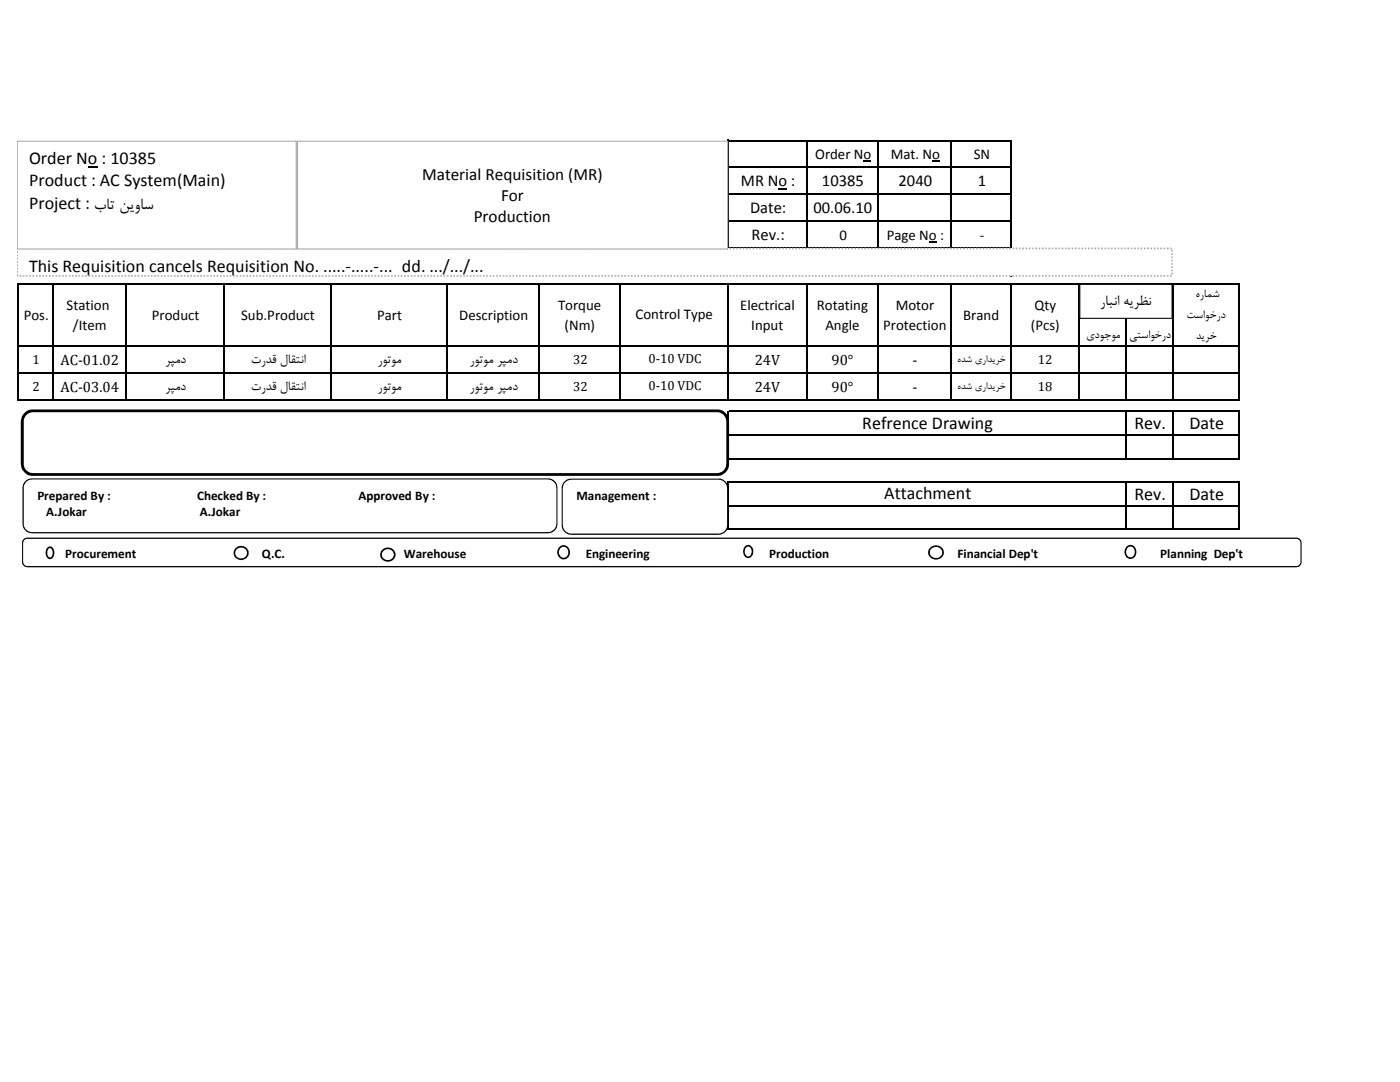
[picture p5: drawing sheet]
<svg xmlns="http://www.w3.org/2000/svg" width="279mm" height="216mm" viewBox="0 0 279 216" stroke-linecap="round" stroke-linejoin="round" font-family="sans-serif">
<path d="M155.4 37.6h1.7v.2h-1.7zM172.3 32.1h1.6v.2h-1.6zM186.1 32.1h1.5v.2h-1.5zM185.4 48.2h1.5v.2h-1.5z" fill="#000"/>
<g fill="none" stroke="#000" stroke-width=".3">
<path d="M145.4 27.9v21.8M145.5 28h56.5M145.5 33.4h56.5M145.5 38.8h56.5M161 28.2v21.5M175.3 28.2v21.5M189.8 28.2v21.5M201.8 28.2v27M3.6 56.4v23.5M3.7 56.6h243.7M10.6 56.7v23.2M25.2 56.7v23.2"/>
<path d="M44.7 56.7v23.2M66 56.7v23.2M89.2 56.7v23.2M107.6 56.7v23.2M123.8 56.7v23.2M145.4 56.7v23.2M145.5 44.2h56.5M145.5 49.6h56.5M161 56.7v23.2M175.3 56.7v23.2M189.8 56.7v23.2M201.8 56.7v23.2"/>
<path d="M215.3 56.7v23.2M224.7 56.7v23.2M234 56.7v23.2M247.3 56.7v23.2M3.7 69h243.7M3.7 74.4h243.7M3.7 79.8h243.7M145.4 82v9.7M145.4 96.1v9.6M145.5 82.1h101.9M145.5 86.8h101.9M145.5 91.5h101.9"/>
<path d="M145.5 96.2h101.9M224.7 82.3v9.4M224.7 96.4v9.3M234 82.3v9.4M234 96.4v9.3M247.3 82.3v9.4M247.3 96.4v9.3M145.5 100.9h101.9M145.5 105.6h101.9"/>
</g>
<path d="M3.4 49.6h230.5v5.4h-230.5z" fill="#fff"/>
<path d="M3.4 54.7h.2v.3h-.2zM3.4 54.1h.2v.3h-.2zM3.4 53.4h.2v.3h-.2zM3.4 52.7h.2v.4h-.2zM3.4 52.1h.2v.3h-.2zM3.4 51.4h.2v.4h-.2zM3.4 50.8h.2v.3h-.2zM3.4 50.1h.2v.4h-.2zM3.4 49.4h.2v.3h-.2l.2-.1v.2h-.2zM3.9 49.4h.3v.3h-.3zM4.5 49.4h.4v.3h-.4zM5.2 49.4h.3v.3h-.3zM5.8 49.4h.4v.3h-.4zM6.5 49.4h.3v.3h-.3zM7.2 49.4h.3v.3h-.3zM7.8 49.4h.3v.3h-.3zM8.5 49.4h.3v.3h-.3zM9.1 49.4h.3v.3h-.3zM9.8 49.4h.3v.3h-.3zM10.5 49.4h.3v.3h-.3zM11.1 49.4h.3v.3h-.3zM11.8 49.4h.3v.3h-.3zM12.4 49.4h.3v.3h-.3zM13.1 49.4h.3v.3h-.3zM13.7 49.4h.4v.3h-.4zM14.4 49.4h.3v.3h-.3zM15 49.4h.4v.3h-.4zM15.7 49.4h.3v.3h-.3zM16.3 49.4h.4v.3h-.4zM17 49.4h.3v.3h-.3zM17.7 49.4h.3v.3h-.3zM18.3 49.4h.3v.3h-.3zM19 49.4h.3v.3h-.3zM19.6 49.4h.3v.3h-.3zM20.3 49.4h.3v.3h-.3zM21 49.4h.3v.3h-.3zM21.6 49.4h.3v.3h-.3zM22.3 49.4h.3v.3h-.3zM22.9 49.4h.3v.3h-.3zM23.6 49.4h.3v.3h-.3zM24.2 49.4h.4v.3h-.4zM24.9 49.4h.3v.3h-.3zM25.5 49.4h.4v.3h-.4zM26.2 49.4h.3v.3h-.3zM26.8 49.4h.4v.3h-.4zM27.5 49.4h.3v.3h-.3zM28.2 49.4h.3v.3h-.3zM28.8 49.4h.3v.3h-.3zM29.5 49.4h.3v.3h-.3zM30.1 49.4h.3v.3h-.3zM30.8 49.4h.3v.3h-.3zM31.5 49.4h.3v.3h-.3zM32.1 49.4h.3v.3h-.3zM32.8 49.4h.3v.3h-.3zM33.4 49.4h.3v.3h-.3zM34.1 49.4h.3v.3h-.3zM34.7 49.4h.4v.3h-.4zM35.4 49.4h.3v.3h-.3zM36 49.4h.4v.3h-.4zM36.7 49.4h.3v.3h-.3zM37.3 49.4h.4v.3h-.4zM38 49.4h.3v.3h-.3zM38.7 49.4h.3v.3h-.3zM39.3 49.4h.3v.3h-.3zM40 49.4h.3v.3h-.3zM40.6 49.4h.3v.3h-.3zM41.3 49.4h.3v.3h-.3zM42 49.4h.2v.3h-.2zM42.6 49.4h.3v.3h-.3zM43.3 49.4h.3v.3h-.3zM43.9 49.4h.3v.3h-.3zM44.6 49.4h.3v.3h-.3zM45.2 49.4h.4v.3h-.4zM45.9 49.4h.3v.3h-.3zM46.5 49.4h.4v.3h-.4zM47.2 49.4h.3v.3h-.3zM47.8 49.4h.4v.3h-.4zM48.5 49.4h.3v.3h-.3zM49.1 49.4h.4v.3h-.4zM49.8 49.4h.3v.3h-.3zM50.5 49.4h.3v.3h-.3zM51.1 49.4h.3v.3h-.3zM51.8 49.4h.3v.3h-.3zM52.5 49.4h.2v.3h-.2zM53.1 49.4h.3v.3h-.3zM53.8 49.4h.3v.3h-.3zM54.4 49.4h.3v.3h-.3zM55.1 49.4h.3v.3h-.3zM55.7 49.4h.3v.3h-.3zM56.4 49.4h.3v.3h-.3zM57 49.4h.4v.3h-.4zM57.7 49.4h.3v.3h-.3zM58.3 49.4h.4v.3h-.4zM59 49.4h.3v.3h-.3zM59.6 49.4h.4v.3h-.4zM60.3 49.4h.3v.3h-.3zM61 49.4h.3v.3h-.3zM61.6 49.4h.3v.3h-.3zM62.3 49.4h.3v.3h-.3zM62.9 49.4h.3v.3h-.3zM63.6 49.4h.3v.3h-.3zM64.3 49.4h.3v.3h-.3zM64.9 49.4h.3v.3h-.3zM65.6 49.4h.3v.3h-.3zM66.2 49.4h.3v.3h-.3zM66.9 49.4h.3v.3h-.3zM67.5 49.4h.4v.3h-.4zM68.2 49.4h.3v.3h-.3zM68.8 49.4h.4v.3h-.4zM69.5 49.4h.3v.3h-.3zM70.1 49.4h.4v.3h-.4zM70.8 49.4h.3v.3h-.3zM71.5 49.4h.3v.3h-.3zM72.1 49.4h.3v.3h-.3zM72.8 49.4h.3v.3h-.3zM73.4 49.4h.3v.3h-.3zM74.1 49.4h.3v.3h-.3zM74.8 49.4h.3v.3h-.3zM75.4 49.4h.3v.3h-.3zM76.1 49.4h.3v.3h-.3zM76.7 49.4h.3v.3h-.3zM77.4 49.4h.3v.3h-.3zM78 49.4h.4v.3h-.4zM78.7 49.4h.3v.3h-.3zM79.3 49.4h.4v.3h-.4zM80 49.4h.3v.3h-.3zM80.6 49.4h.4v.3h-.4zM81.3 49.4h.3v.3h-.3zM82 49.4h.3v.3h-.3zM82.6 49.4h.3v.3h-.3zM83.3 49.4h.3v.3h-.3zM83.9 49.4h.3v.3h-.3zM84.6 49.4h.3v.3h-.3zM85.3 49.4h.3v.3h-.3zM85.9 49.4h.3v.3h-.3zM86.6 49.4h.3v.3h-.3zM87.2 49.4h.3v.3h-.3zM87.9 49.4h.3v.3h-.3zM88.5 49.4h.4v.3h-.4zM89.2 49.4h.3v.3h-.3zM89.8 49.4h.4v.3h-.4zM90.5 49.4h.3v.3h-.3zM91.1 49.4h.4v.3h-.4zM91.8 49.4h.3v.3h-.3zM92.5 49.4h.3v.3h-.3zM93.1 49.4h.3v.3h-.3zM93.8 49.4h.3v.3h-.3zM94.4 49.4h.3v.3h-.3zM95.1 49.4h.3v.3h-.3zM95.8 49.4h.3v.3h-.3zM96.4 49.4h.3v.3h-.3zM97.1 49.4h.3v.3h-.3zM97.7 49.4h.3v.3h-.3zM98.4 49.4h.3v.3h-.3zM99 49.4h.4v.3h-.4zM99.7 49.4h.3v.3h-.3zM100.3 49.4h.4v.3h-.4zM101 49.4h.3v.3h-.3zM101.6 49.4h.4v.3h-.4zM102.3 49.4h.3v.3h-.3zM103 49.4h.3v.3h-.3zM103.6 49.4h.3v.3h-.3zM104.3 49.4h.3v.3h-.3zM104.9 49.4h.3v.3h-.3zM105.6 49.4h.3v.3h-.3zM106.3 49.4h.3v.3h-.3zM106.9 49.4h.3v.3h-.3zM107.6 49.4h.3v.3h-.3zM108.2 49.4h.3v.3h-.3zM108.9 49.4h.3v.3h-.3zM109.5 49.4h.4v.3h-.4zM110.2 49.4h.3v.3h-.3zM110.8 49.4h.4v.3h-.4zM111.5 49.4h.3v.3h-.3zM112.1 49.4h.4v.3h-.4zM112.8 49.4h.3v.3h-.3zM113.5 49.4h.3v.3h-.3zM114.1 49.4h.3v.3h-.3zM114.8 49.4h.3v.3h-.3zM115.4 49.4h.3v.3h-.3zM116.1 49.4h.3v.3h-.3zM116.8 49.4h.3v.3h-.3zM117.4 49.4h.3v.3h-.3zM118.1 49.4h.3v.3h-.3zM118.7 49.4h.3v.3h-.3zM119.4 49.4h.3v.3h-.3zM120 49.4h.4v.3h-.4zM120.7 49.4h.3v.3h-.3zM121.3 49.4h.4v.3h-.4zM122 49.4h.3v.3h-.3zM122.6 49.4h.4v.3h-.4zM123.3 49.4h.3v.3h-.3zM124 49.4h.3v.3h-.3zM124.6 49.4h.3v.3h-.3zM125.3 49.4h.3v.3h-.3zM125.9 49.4h.3v.3h-.3zM126.6 49.4h.3v.3h-.3zM127.3 49.4h.3v.3h-.3zM127.9 49.4h.3v.3h-.3zM128.6 49.4h.3v.3h-.3zM129.2 49.4h.3v.3h-.3zM129.9 49.4h.3v.3h-.3zM130.5 49.4h.4v.3h-.4zM131.2 49.4h.3v.3h-.3zM131.8 49.4h.4v.3h-.4zM132.5 49.4h.3v.3h-.3zM133.1 49.4h.4v.3h-.4zM133.8 49.4h.3v.3h-.3zM134.5 49.4h.3v.3h-.3zM135.1 49.4h.3v.3h-.3zM135.8 49.4h.3v.3h-.3zM136.4 49.4h.3v.3h-.3zM137.1 49.4h.3v.3h-.3zM137.8 49.4h.2v.3h-.2zM138.4 49.4h.3v.3h-.3zM139.1 49.4h.3v.3h-.3zM139.7 49.4h.3v.3h-.3zM140.4 49.4h.3v.3h-.3zM141 49.4h.4v.3h-.4zM141.7 49.4h.3v.3h-.3zM142.3 49.4h.4v.3h-.4zM143 49.4h.3v.3h-.3zM143.6 49.4h.4v.3h-.4zM144.3 49.4h.3v.3h-.3zM144.9 49.4h.4v.3h-.4zM145.6 49.4h.3v.3h-.3zM146.3 49.4h.3v.3h-.3zM146.9 49.4h.3v.3h-.3zM147.6 49.4h.3v.3h-.3zM148.3 49.4h.2v.3h-.2zM148.9 49.4h.3v.3h-.3zM149.6 49.4h.3v.3h-.3zM150.2 49.4h.3v.3h-.3zM150.9 49.4h.3v.3h-.3zM151.5 49.4h.3v.3h-.3zM152.2 49.4h.3v.3h-.3zM152.8 49.4h.4v.3h-.4zM153.5 49.4h.3v.3h-.3zM154.1 49.4h.4v.3h-.4zM154.8 49.4h.3v.3h-.3zM155.4 49.4h.4v.3h-.4zM156.1 49.4h.3v.3h-.3zM156.8 49.4h.3v.3h-.3zM157.4 49.4h.3v.3h-.3zM158.1 49.4h.3v.3h-.3zM158.7 49.4h.3v.3h-.3zM159.4 49.4h.3v.3h-.3zM160.1 49.4h.3v.3h-.3zM160.7 49.4h.3v.3h-.3zM161.4 49.4h.3v.3h-.3zM162 49.4h.3v.3h-.3zM162.7 49.4h.3v.3h-.3zM163.3 49.4h.4v.3h-.4zM164 49.4h.3v.3h-.3zM164.6 49.4h.4v.3h-.4zM165.3 49.4h.3v.3h-.3zM165.9 49.4h.4v.3h-.4zM166.6 49.4h.3v.3h-.3zM167.3 49.4h.3v.3h-.3zM167.9 49.4h.3v.3h-.3zM168.6 49.4h.3v.3h-.3zM169.2 49.4h.3v.3h-.3zM169.9 49.4h.3v.3h-.3zM170.6 49.4h.3v.3h-.3zM171.2 49.4h.3v.3h-.3zM171.9 49.4h.3v.3h-.3zM172.5 49.4h.3v.3h-.3zM173.2 49.4h.3v.3h-.3zM173.8 49.4h.4v.3h-.4zM174.5 49.4h.3v.3h-.3zM175.1 49.4h.4v.3h-.4zM175.8 49.4h.3v.3h-.3zM176.4 49.4h.4v.3h-.4zM177.1 49.4h.3v.3h-.3zM177.8 49.4h.3v.3h-.3zM178.4 49.4h.3v.3h-.3zM179.1 49.4h.3v.3h-.3zM179.7 49.4h.3v.3h-.3zM180.4 49.4h.3v.3h-.3zM181.1 49.4h.3v.3h-.3zM181.7 49.4h.3v.3h-.3zM182.4 49.4h.3v.3h-.3zM183 49.4h.3v.3h-.3zM183.7 49.4h.3v.3h-.3zM184.3 49.4h.4v.3h-.4zM185 49.4h.3v.3h-.3zM185.6 49.4h.4v.3h-.4zM186.3 49.4h.3v.3h-.3zM186.9 49.4h.4v.3h-.4zM187.6 49.4h.3v.3h-.3zM188.3 49.4h.3v.3h-.3zM188.9 49.4h.3v.3h-.3zM189.6 49.4h.3v.3h-.3zM190.2 49.4h.3v.3h-.3zM190.9 49.4h.3v.3h-.3zM191.6 49.4h.3v.3h-.3zM192.2 49.4h.3v.3h-.3zM192.9 49.4h.3v.3h-.3zM193.5 49.4h.3v.3h-.3zM194.2 49.4h.3v.3h-.3zM194.8 49.4h.4v.3h-.4zM195.5 49.4h.3v.3h-.3zM196.1 49.4h.4v.3h-.4zM196.8 49.4h.3v.3h-.3zM197.4 49.4h.4v.3h-.4zM198.1 49.4h.3v.3h-.3zM198.8 49.4h.3v.3h-.3zM199.4 49.4h.3v.3h-.3zM200.1 49.4h.3v.3h-.3zM200.7 49.4h.3v.3h-.3zM201.4 49.4h.3v.3h-.3zM202.1 49.4h.3v.3h-.3zM202.7 49.4h.3v.3h-.3zM203.4 49.4h.3v.3h-.3zM204 49.4h.3v.3h-.3zM204.7 49.4h.3v.3h-.3zM205.3 49.4h.4v.3h-.4zM206 49.4h.3v.3h-.3zM206.6 49.4h.4v.3h-.4zM207.3 49.4h.3v.3h-.3zM207.9 49.4h.4v.3h-.4zM208.6 49.4h.3v.3h-.3zM209.3 49.4h.3v.3h-.3zM209.9 49.4h.3v.3h-.3zM210.6 49.4h.3v.3h-.3zM211.2 49.4h.3v.3h-.3zM211.9 49.4h.3v.3h-.3zM212.6 49.4h.3v.3h-.3zM213.2 49.4h.3v.3h-.3zM213.9 49.4h.3v.3h-.3zM214.5 49.4h.3v.3h-.3zM215.2 49.4h.3v.3h-.3zM215.8 49.4h.4v.3h-.4zM216.5 49.4h.3v.3h-.3zM217.1 49.4h.4v.3h-.4zM217.8 49.4h.3v.3h-.3zM218.4 49.4h.4v.3h-.4zM219.1 49.4h.3v.3h-.3zM219.8 49.4h.3v.3h-.3zM220.4 49.4h.3v.3h-.3zM221.1 49.4h.3v.3h-.3zM221.7 49.4h.3v.3h-.3zM222.4 49.4h.3v.3h-.3zM223.1 49.4h.3v.3h-.3zM223.7 49.4h.3v.3h-.3zM224.4 49.4h.3v.3h-.3zM225 49.4h.3v.3h-.3zM225.7 49.4h.3v.3h-.3zM226.3 49.4h.4v.3h-.4zM227 49.4h.3v.3h-.3zM227.6 49.4h.4v.3h-.4zM228.3 49.4h.3v.3h-.3zM228.9 49.4h.4v.3h-.4zM229.6 49.4h.3v.3h-.3zM230.3 49.4h.3v.3h-.3zM230.9 49.4h.3v.3h-.3zM231.6 49.4h.3v.3h-.3zM232.2 49.4h.3v.3h-.3zM232.9 49.4h.3v.3h-.3zM233.6 49.4h.2v.3h-.2zM233.8 49.9h.3v.3h-.3zM233.8 50.5h.3v.3h-.3zM233.8 51.2h.3v.3h-.3zM233.8 51.8h.3v.4h-.3zM233.8 52.5h.3v.3h-.3zM233.8 53.1h.3v.4h-.3zM233.8 53.8h.3v.3h-.3zM233.8 54.4h.3v.4h-.3zM233.5 54.9h.3v.3h-.3zM232.9 54.9h.3v.3h-.3zM232.2 54.9h.3v.3h-.3zM231.6 54.9h.3v.3h-.3zM230.9 54.9h.3v.3h-.3zM230.3 54.9h.3v.3h-.3zM229.6 54.9h.3v.3h-.3zM228.9 54.9h.4v.3h-.4zM228.3 54.9h.3v.3h-.3zM227.6 54.9h.4v.3h-.4zM226.9 54.9h.4v.3h-.4zM226.3 54.9h.4v.3h-.4zM225.6 54.9h.4v.3h-.4zM225 54.9h.3v.3h-.3zM224.3 54.9h.4v.3h-.4zM223.7 54.9h.3v.3h-.3zM223 54.9h.4v.3h-.4zM222.4 54.9h.3v.3h-.3zM221.7 54.9h.3v.3h-.3zM221.1 54.9h.3v.3h-.3zM220.4 54.9h.3v.3h-.3zM219.8 54.9h.3v.3h-.3zM219.1 54.9h.3v.3h-.3zM218.4 54.9h.4v.3h-.4zM217.8 54.9h.3v.3h-.3zM217.1 54.9h.4v.3h-.4zM216.5 54.9h.3v.3h-.3zM215.8 54.9h.4v.3h-.4zM215.1 54.9h.4v.3h-.4zM214.5 54.9h.3v.3h-.3zM213.8 54.9h.4v.3h-.4zM213.2 54.9h.3v.3h-.3zM212.5 54.9h.4v.3h-.4zM211.9 54.9h.3v.3h-.3zM211.2 54.9h.3v.3h-.3zM210.6 54.9h.3v.3h-.3zM209.9 54.9h.3v.3h-.3zM209.3 54.9h.3v.3h-.3zM208.6 54.9h.3v.3h-.3zM207.9 54.9h.4v.3h-.4zM207.3 54.9h.3v.3h-.3zM206.6 54.9h.4v.3h-.4zM206 54.9h.3v.3h-.3zM205.3 54.9h.4v.3h-.4zM204.6 54.9h.4v.3h-.4zM204 54.9h.3v.3h-.3zM203.3 54.9h.4v.3h-.4zM202.7 54.9h.3v.3h-.3zM202 54.9h.4v.3h-.4zM201.4 54.9h.3v.3h-.3zM200.7 54.9h.3v.3h-.3zM200.1 54.9h.3v.3h-.3zM199.4 54.9h.3v.3h-.3zM198.8 54.9h.3v.3h-.3zM198.1 54.9h.3v.3h-.3zM197.4 54.9h.4v.3h-.4zM196.8 54.9h.3v.3h-.3zM196.1 54.9h.4v.3h-.4zM195.5 54.9h.3v.3h-.3zM194.8 54.9h.4v.3h-.4zM194.1 54.9h.4v.3h-.4zM193.5 54.9h.3v.3h-.3zM192.8 54.9h.4v.3h-.4zM192.2 54.9h.3v.3h-.3zM191.5 54.9h.4v.3h-.4zM190.9 54.9h.3v.3h-.3zM190.2 54.9h.3v.3h-.3zM189.6 54.9h.3v.3h-.3zM188.9 54.9h.3v.3h-.3zM188.3 54.9h.3v.3h-.3zM187.6 54.9h.3v.3h-.3zM186.9 54.9h.4v.3h-.4zM186.3 54.9h.3v.3h-.3zM185.6 54.9h.4v.3h-.4zM185 54.9h.3v.3h-.3zM184.3 54.9h.4v.3h-.4zM183.6 54.9h.4v.3h-.4zM183 54.9h.3v.3h-.3zM182.3 54.9h.4v.3h-.4zM181.7 54.9h.3v.3h-.3zM181 54.9h.4v.3h-.4zM180.4 54.9h.3v.3h-.3zM179.7 54.9h.3v.3h-.3zM179.1 54.9h.3v.3h-.3zM178.4 54.9h.3v.3h-.3zM177.8 54.9h.3v.3h-.3zM177.1 54.9h.3v.3h-.3zM176.4 54.9h.4v.3h-.4zM175.8 54.9h.3v.3h-.3zM175.1 54.9h.4v.3h-.4zM174.5 54.9h.3v.3h-.3zM173.8 54.9h.4v.3h-.4zM173.1 54.9h.4v.3h-.4zM172.5 54.9h.3v.3h-.3zM171.8 54.9h.4v.3h-.4zM171.2 54.9h.3v.3h-.3zM170.5 54.9h.4v.3h-.4zM169.9 54.9h.3v.3h-.3zM169.2 54.9h.3v.3h-.3zM168.6 54.9h.3v.3h-.3zM167.9 54.9h.3v.3h-.3zM167.3 54.9h.3v.3h-.3zM166.6 54.9h.3v.3h-.3zM165.9 54.9h.4v.3h-.4zM165.3 54.9h.3v.3h-.3zM164.6 54.9h.4v.3h-.4zM164 54.9h.3v.3h-.3zM163.3 54.9h.4v.3h-.4zM162.6 54.9h.4v.3h-.4zM162 54.9h.3v.3h-.3zM161.3 54.9h.4v.3h-.4zM160.7 54.9h.3v.3h-.3zM160 54.9h.4v.3h-.4zM159.4 54.9h.3v.3h-.3zM158.7 54.9h.3v.3h-.3zM158.1 54.9h.3v.3h-.3zM157.4 54.9h.3v.3h-.3zM156.8 54.9h.3v.3h-.3zM156.1 54.9h.3v.3h-.3zM155.4 54.9h.4v.3h-.4zM154.8 54.9h.3v.3h-.3zM154.1 54.9h.4v.3h-.4zM153.5 54.9h.3v.3h-.3zM152.8 54.9h.4v.3h-.4zM152.1 54.9h.4v.3h-.4zM151.5 54.9h.3v.3h-.3zM150.8 54.9h.4v.3h-.4zM150.2 54.9h.3v.3h-.3zM149.5 54.9h.4v.3h-.4zM148.9 54.9h.3v.3h-.3zM148.2 54.9h.3v.3h-.3zM147.6 54.9h.3v.3h-.3zM146.9 54.9h.3v.3h-.3zM146.3 54.9h.3v.3h-.3zM145.6 54.9h.3v.3h-.3zM144.9 54.9h.4v.3h-.4zM144.3 54.9h.3v.3h-.3zM143.6 54.9h.4v.3h-.4zM143 54.9h.3v.3h-.3zM142.3 54.9h.4v.3h-.4zM141.6 54.9h.4v.3h-.4zM141 54.9h.4v.3h-.4zM140.3 54.9h.4v.3h-.4zM139.7 54.9h.3v.3h-.3zM139 54.9h.4v.3h-.4zM138.4 54.9h.3v.3h-.3zM137.7 54.9h.3v.3h-.3zM137.1 54.9h.3v.3h-.3zM136.4 54.9h.3v.3h-.3zM135.8 54.9h.3v.3h-.3zM135.1 54.9h.3v.3h-.3zM134.5 54.9h.3v.3h-.3zM133.8 54.9h.3v.3h-.3zM133.1 54.9h.4v.3h-.4zM132.5 54.9h.3v.3h-.3zM131.8 54.9h.4v.3h-.4zM131.1 54.9h.4v.3h-.4zM130.5 54.9h.4v.3h-.4zM129.8 54.9h.4v.3h-.4zM129.2 54.9h.3v.3h-.3zM128.5 54.9h.4v.3h-.4zM127.9 54.9h.3v.3h-.3zM127.2 54.9h.4v.3h-.4zM126.6 54.9h.3v.3h-.3zM125.9 54.9h.3v.3h-.3zM125.3 54.9h.3v.3h-.3zM124.6 54.9h.3v.3h-.3zM124 54.9h.3v.3h-.3zM123.3 54.9h.3v.3h-.3zM122.6 54.9h.4v.3h-.4zM122 54.9h.3v.3h-.3zM121.3 54.9h.4v.3h-.4zM120.6 54.9h.4v.3h-.4zM120 54.9h.4v.3h-.4zM119.3 54.9h.4v.3h-.4zM118.7 54.9h.3v.3h-.3zM118 54.9h.4v.3h-.4zM117.4 54.9h.3v.3h-.3zM116.7 54.9h.4v.3h-.4zM116.1 54.9h.3v.3h-.3zM115.4 54.9h.3v.3h-.3zM114.8 54.9h.3v.3h-.3zM114.1 54.9h.3v.3h-.3zM113.5 54.9h.3v.3h-.3zM112.8 54.9h.3v.3h-.3zM112.1 54.9h.4v.3h-.4zM111.5 54.9h.3v.3h-.3zM110.8 54.9h.4v.3h-.4zM110.2 54.9h.3v.3h-.3zM109.5 54.9h.4v.3h-.4zM108.8 54.9h.4v.3h-.4zM108.2 54.9h.3v.3h-.3zM107.5 54.9h.4v.3h-.4zM106.9 54.9h.3v.3h-.3zM106.2 54.9h.4v.3h-.4zM105.6 54.9h.3v.3h-.3zM104.9 54.9h.3v.3h-.3zM104.3 54.9h.3v.3h-.3zM103.6 54.9h.3v.3h-.3zM103 54.9h.3v.3h-.3zM102.3 54.9h.3v.3h-.3zM101.6 54.9h.4v.3h-.4zM101 54.9h.3v.3h-.3zM100.3 54.9h.4v.3h-.4zM99.7 54.9h.3v.3h-.3zM99 54.9h.4v.3h-.4zM98.3 54.9h.4v.3h-.4zM97.7 54.9h.3v.3h-.3zM97 54.9h.4v.3h-.4zM96.4 54.9h.3v.3h-.3zM95.7 54.9h.4v.3h-.4zM95.1 54.9h.3v.3h-.3zM94.4 54.9h.3v.3h-.3zM93.8 54.9h.3v.3h-.3zM93.1 54.9h.3v.3h-.3zM92.5 54.9h.3v.3h-.3zM91.8 54.9h.3v.3h-.3zM91.1 54.9h.4v.3h-.4zM90.5 54.9h.3v.3h-.3zM89.8 54.9h.4v.3h-.4zM89.2 54.9h.3v.3h-.3zM88.5 54.9h.4v.3h-.4zM87.8 54.9h.4v.3h-.4zM87.2 54.9h.3v.3h-.3zM86.5 54.9h.4v.3h-.4zM85.9 54.9h.3v.3h-.3zM85.2 54.9h.4v.3h-.4zM84.6 54.9h.3v.3h-.3zM83.9 54.9h.3v.3h-.3zM83.3 54.9h.3v.3h-.3zM82.6 54.9h.3v.3h-.3zM82 54.9h.3v.3h-.3zM81.3 54.9h.3v.3h-.3zM80.6 54.9h.4v.3h-.4zM80 54.9h.3v.3h-.3zM79.3 54.9h.4v.3h-.4zM78.7 54.9h.3v.3h-.3zM78 54.9h.4v.3h-.4zM77.3 54.9h.4v.3h-.4zM76.7 54.9h.3v.3h-.3zM76 54.9h.4v.3h-.4zM75.4 54.9h.3v.3h-.3zM74.7 54.9h.4v.3h-.4zM74.1 54.9h.3v.3h-.3zM73.4 54.9h.3v.3h-.3zM72.8 54.9h.3v.3h-.3zM72.1 54.9h.3v.3h-.3zM71.5 54.9h.3v.3h-.3zM70.8 54.9h.3v.3h-.3zM70.1 54.9h.4v.3h-.4zM69.5 54.9h.3v.3h-.3zM68.8 54.9h.4v.3h-.4zM68.2 54.9h.3v.3h-.3zM67.5 54.9h.4v.3h-.4zM66.8 54.9h.4v.3h-.4zM66.2 54.9h.3v.3h-.3zM65.5 54.9h.4v.3h-.4zM64.9 54.9h.3v.3h-.3zM64.2 54.9h.4v.3h-.4zM63.6 54.9h.3v.3h-.3zM62.9 54.9h.3v.3h-.3zM62.3 54.9h.3v.3h-.3zM61.6 54.9h.3v.3h-.3zM61 54.9h.3v.3h-.3zM60.3 54.9h.3v.3h-.3zM59.6 54.9h.4v.3h-.4zM59 54.9h.3v.3h-.3zM58.3 54.9h.4v.3h-.4zM57.7 54.9h.3v.3h-.3zM57 54.9h.4v.3h-.4zM56.3 54.9h.4v.3h-.4zM55.7 54.9h.3v.3h-.3zM55 54.9h.4v.3h-.4zM54.4 54.9h.3v.3h-.3zM53.7 54.9h.4v.3h-.4zM53.1 54.9h.3v.3h-.3zM52.4 54.9h.3v.3h-.3zM51.8 54.9h.3v.3h-.3zM51.1 54.9h.3v.3h-.3zM50.5 54.9h.3v.3h-.3zM49.8 54.9h.3v.3h-.3zM49.1 54.9h.4v.3h-.4zM48.5 54.9h.3v.3h-.3zM47.8 54.9h.4v.3h-.4zM47.2 54.9h.3v.3h-.3zM46.5 54.9h.4v.3h-.4zM45.8 54.9h.4v.3h-.4zM45.2 54.9h.4v.3h-.4zM44.5 54.9h.4v.3h-.4zM43.9 54.9h.3v.3h-.3zM43.2 54.9h.4v.3h-.4zM42.6 54.9h.3v.3h-.3zM41.9 54.9h.3v.3h-.3zM41.3 54.9h.3v.3h-.3zM40.6 54.9h.3v.3h-.3zM40 54.9h.3v.3h-.3zM39.3 54.9h.3v.3h-.3zM38.7 54.9h.3v.3h-.3zM38 54.9h.3v.3h-.3zM37.3 54.9h.4v.3h-.4zM36.7 54.9h.3v.3h-.3zM36 54.9h.4v.3h-.4zM35.3 54.9h.4v.3h-.4zM34.7 54.9h.4v.3h-.4zM34 54.9h.4v.3h-.4zM33.4 54.9h.3v.3h-.3zM32.7 54.9h.4v.3h-.4zM32.1 54.9h.3v.3h-.3zM31.4 54.9h.3v.3h-.3zM30.8 54.9h.3v.3h-.3zM30.1 54.9h.3v.3h-.3zM29.5 54.9h.3v.3h-.3zM28.8 54.9h.3v.3h-.3zM28.2 54.9h.3v.3h-.3zM27.5 54.9h.3v.3h-.3zM26.8 54.9h.4v.3h-.4zM26.2 54.9h.3v.3h-.3zM25.5 54.9h.4v.3h-.4zM24.8 54.9h.4v.3h-.4zM24.2 54.9h.4v.3h-.4zM23.5 54.9h.4v.3h-.4zM22.9 54.9h.3v.3h-.3zM22.2 54.9h.4v.3h-.4zM21.6 54.9h.3v.3h-.3zM20.9 54.9h.4v.3h-.4zM20.3 54.9h.3v.3h-.3zM19.6 54.9h.3v.3h-.3zM19 54.9h.3v.3h-.3zM18.3 54.9h.3v.3h-.3zM17.7 54.9h.3v.3h-.3zM17 54.9h.3v.3h-.3zM16.3 54.9h.4v.3h-.4zM15.7 54.9h.3v.3h-.3zM15 54.9h.4v.3h-.4zM14.4 54.9h.3v.3h-.3zM13.7 54.9h.4v.3h-.4zM13 54.9h.4v.3h-.4zM12.4 54.9h.3v.3h-.3zM11.7 54.9h.4v.3h-.4zM11.1 54.9h.3v.3h-.3zM10.4 54.9h.4v.3h-.4zM9.8 54.9h.3v.3h-.3zM9.1 54.9h.3v.3h-.3zM8.5 54.9h.3v.3h-.3zM7.8 54.9h.3v.3h-.3zM7.2 54.9h.3v.3h-.3zM6.5 54.9h.3v.3h-.3zM5.8 54.9h.4v.3h-.4zM5.2 54.9h.3v.3h-.3zM4.5 54.9h.4v.3h-.4zM3.9 54.9h.3v.3h-.3zM3.4 54.9h.2v.3h-.2z" fill="#a6a6a6"/>
<path d="M3.4 28.2h55.7v21.5h-55.7z" fill="#fff"/>
<path d="M3.4 28.1h55.8v21.7h-55.8zM3.4 28.3l.2-.1v21.5l-.2-.1h55.7l-.1 .1v-21.5l.1 .1z" fill="#a6a6a6"/>
<path d="M17.5 33.2h1.9v.2h-1.9z" fill="#000"/>
<path d="M59.4 28.2h85.8v21.5h-85.8z" fill="#fff"/>
<path d="M59.3 28.1h85.9l.1 .1v21.5l-.1 .1h-85.8zM59.4 28.3l.1-.1v21.5l-.1-.1h85.8l-.1 .1v-21.5l.1 .1z" fill="#a6a6a6"/>
<path d="M5.1 82.6l.9-.6h.6h136.5a2.12 2.12 0 0 1 2.1 2.1v8.4a2.1 2.1 0 0 1-2.1 2.2h-136.5a2.12 2.12 0 0 1-2.2-2.2v-8.4l.1-.6z" fill-rule="evenodd" fill="#fff"/>
<path d="M4.9 82.4l.7-.5 .7-.2h137a2.44 2.44 0 0 1 2.2 2.1v9a2.44 2.44 0 0 1-2.1 2.2h-137.1a2.45 2.45 0 0 1-2.2-2.4v-8.5a2.45 2.45 0 0 1 .8-1.7zM5.2 82.8l-.5 1.1v8.9l.2 .5 .4 .6 .7 .4 .6 .1h136.7l.7-.2 .4-.3 .5-.8v-.6v-8.6l-.2-.7-.3-.4-1.1-.5h-136.9l-.7 .2z" fill="#000"/>
<path d="M5.1 96.1l.8-.5 .5-.1h102.9a1.77 1.77 0 0 1 1.8 1.9v7.1a1.76 1.76 0 0 1-1.8 1.8h-102.9a1.79 1.79 0 0 1-1.8-1.8v-7.1l.1-.5z" fill-rule="evenodd" fill="#fff"/>
<path d="M5 96l.6-.4 .6-.1h103.5l.7 .3 .6 .5 .3 .9v7.5a1.89 1.89 0 0 1-2 1.7h-102.9a1.95 1.95 0 0 1-1.9-1.9v-7.3l.1-.6zM5.2 96.2l-.5 .8v7.8l.5 .9 1 .5h103.3l1-.5 .5-.7v-.5v-7.5l-.3-.6-.4-.4-1-.3h-102.9l-.6 .1z" fill="#000"/>
<path d="M112.7 96.1l.9-.4 .4-.1h29.4a1.84 1.84 0 0 1 1.8 1.9v7.3a1.83 1.83 0 0 1-1.8 1.8h-29.4a1.87 1.87 0 0 1-1.8-1.8v-7.3l.1-.5z" fill-rule="evenodd" fill="#fff"/>
<path d="M112.6 96.1l.7-.5 .5-.1 30.2 .1a1.86 1.86 0 0 1 1.3 1.6v8a1.86 1.86 0 0 1-1.3 1.4l-30 .1a2.07 2.07 0 0 1-1.8-1.2l-.1-.6v-7.8zM112.8 96.2l-.4 .6-.1 .7v7.2l.3 1 .5 .5 .4 .2 29.9 .1 1-.3 .6-.9 .1-8.2-.5-.9-.8-.4-29.8-.1-.6 .1z" fill="#000"/>
<path d="M4.8 107.7l.7-.3h253.2a.94 .94 0 0 1 .9 .9v3.8a.94 .94 0 0 1-.9 1h-253.2a.95 .95 0 0 1-1-1v-3.8z" fill-rule="evenodd" fill="#fff"/>
<path d="M4.7 107.6l.5-.3h253.7l.4 .1 .5 .7v4.2a1.03 1.03 0 0 1-.8 .9h-253.8a1.04 1.04 0 0 1-.8-1.1v-4zM4.9 107.7l-.3 .6v3.8l.2 .5 .5 .3h253.6l.5-.3 .1-.5v-3.8l-.2-.6-.4-.2h-253.6z" fill="#000"/>
<path d="M9.7 109.3l.3-.1a1.27 1.27 0 0 1 0 2.2 1.27 1.27 0 0 1-.3-2.1z" fill-rule="evenodd" fill="#fff"/>
<path d="M9.5 109.3l.3-.2a.87 .87 0 0 1 1 .7 1.73 1.73 0 0 1-.4 1.7 .8 .8 0 0 1-1.2-.7l-.1-.7zM9.7 109.5l-.2 .4-.1 .6 .3 .6 .3 .2 .4-.4 .1-.8-.3-.7z" fill="#000"/>
<circle cx="48.1" cy="110.4" r="1.29" fill="#fff"/>
<path d="M47 109.3h.1a1.6 1.6 0 0 1 2.1 0l.4 .7v.6a1.48 1.48 0 0 1-2.1 1 1.48 1.48 0 0 1-.5-2.3zM46.9 110.3a1.16 1.16 0 0 0 2.3 0 1.16 1.16 0 0 0-2.3 0z" fill="#000"/>
<path d="M76.3 109.9a1.31 1.31 0 0 1 2-.2 1.31 1.31 0 0 1-.1 2 1.31 1.31 0 0 1-1.7-.1 1.31 1.31 0 0 1-.2-1.7z" fill-rule="evenodd" fill="#fff"/>
<path d="M76.3 109.6l.8-.3h.6a1.42 1.42 0 0 1 1.2 1.7 1.42 1.42 0 0 1-1.8 1.1 1.4 1.4 0 0 1-1.2-1 1.4 1.4 0 0 1 .4-1.5zM76.5 109.9l-.3 .6 .1 .6 .2 .4 .7 .3h.4l.8-.5 .2-.6-.1-.4-.4-.5-.7-.2z" fill="#000"/>
<path d="M225 109.1a1.09 1.09 0 0 1 1.3 .1 1.09 1.09 0 0 1 .3 1.3 1.01 1.01 0 0 1-1.2 .9 1.01 1.01 0 0 1-.8-1.2v-.5z" fill-rule="evenodd" fill="#fff"/>
<path d="M224.7 109.1l.2-.1a1.04 1.04 0 0 1 1.4 0l.3 .4a1.84 1.84 0 0 1-.1 1.7 1.13 1.13 0 0 1-1.6 .2 1.64 1.64 0 0 1-.3-1.9zM225.1 109.2l-.4 .7 .2 .8 .4 .5h.6l.5-.6v-.9l-.2-.4-.4-.2z" fill="#000"/>
<path d="M111.8 109.2a1.23 1.23 0 0 1 1.8 .5 1.23 1.23 0 0 1-.8 1.7 1.25 1.25 0 0 1-1.4-.7 1.25 1.25 0 0 1 .4-1.5z" fill-rule="evenodd" fill="#fff"/>
<path d="M111.6 109.2a1.32 1.32 0 0 1 1.7-.1 1.32 1.32 0 0 1 .4 1.6l-.3 .5a1.35 1.35 0 0 1-1.9-.1 1.35 1.35 0 0 1 .1-1.9zM111.8 109.4l-.3 .6v.4l.3 .6 .5 .3h.5l.6-.6-.1-1.1-.7-.5h-.3z" fill="#000"/>
<path d="M185.7 109.5a1.35 1.35 0 0 1 2-.3 1.35 1.35 0 0 1-.1 2.1 1.36 1.36 0 0 1-1.7-.1 1.36 1.36 0 0 1-.2-1.7z" fill-rule="evenodd" fill="#fff"/>
<path d="M185.7 109.2a1.51 1.51 0 0 1 2.1-.1 1.51 1.51 0 0 1 .1 2.2 1.7 1.7 0 0 1-2.2 0l-.4-.5-.1-.5 .1-.7zM185.9 109.4l-.3 .4-.1 .5 .1 .4 .5 .5 1 .1 .4-.1 .5-.5v-.7l-.5-.7-.9-.2z" fill="#000"/>
<path d="M148.7 109.2a.84 .84 0 0 1 1.1-.2 .84 .84 0 0 1 .4 1 .88 .88 0 0 1-.4 1 .88 .88 0 0 1-1 0 1.46 1.46 0 0 1-.1-1.8z" fill-rule="evenodd" fill="#fff"/>
<path d="M148.7 109a.98 .98 0 0 1 1.1-.2 .98 .98 0 0 1 .5 1v.7a.95 .95 0 0 1-1.6 .6l-.2-.3a1.7 1.7 0 0 1 0-1.5zM148.9 109.2l-.3 .6 .1 .6 .3 .5 .4 .1 .5-.4 .1-.6-.1-.5-.5-.4z" fill="#000"/>
<path d="M215.5 56.7h18.4v6.8h-18.4z" fill="#fff"/>
<path d="M215.4 56.6h18.5l.1 .1v6.9h-18.5l-.2-.1zM215.6 56.7v6.8l-.1-.1h18.4l-.1 .1v-6.8l.1 .2h-18.4z" fill="#000"/>
<g font-size="3.6">
<text x="5.8" y="32.8">Order No : 10385</text>
<text x="5.8" y="37.2">Product : AC System(Main)</text>
<text x="5.8" y="41.7">Project : بات نيواس</text>
<text x="5.8" y="54.2">This Requisition cancels Requisition No. .....‐.....‐... dd. .../.../...</text>
<text x="172.1" y="85.5">Refrence Drawing</text>
<text x="226.4" y="85.7">Rev.</text>
<text x="237.4" y="85.7">Date</text>
<text x="176.5" y="99.6">Attachment</text>
<text x="226.4" y="99.8">Rev.</text>
<text x="237.4" y="99.8">Date</text>
</g>
<g font-size="3.4">
<text x="84.2" y="35.9">Material Requisition (MR)</text>
<text x="100" y="40.1">For</text>
<text x="94.5" y="44.3">Production</text>
</g>
<g font-size="3.3">
<text x="147.9" y="37.2">MR No :</text>
<text x="164" y="37.2">10385</text>
<text x="179.3" y="37.2">2040</text>
<text x="195.1" y="37.2">1</text>
<text x="149.7" y="42.6">Date:</text>
<text x="150" y="48">Rev.:</text>
<text x="162.4" y="42.6">00.06.10</text>
<text x="219.5" y="60.8">رابان ه</text>
<text x="225.5" y="60.8">يرظن</text>
</g>
<g font-size="3">
<text x="162.7" y="31.7">Order No</text>
<text x="177.8" y="31.7">Mat. No</text>
<text x="194.4" y="31.7">SN</text>
<text x="167.5" y="47.9">0</text>
<text x="177" y="47.9">Page No :</text>
<text x="195.5" y="47.9">‐</text>
<text x="4.7" y="63.8">Pos.</text>
<text x="13.3" y="61.8">Station</text>
<text x="14.6" y="65.8">/Item</text>
<text x="30.3" y="63.8">Product</text>
<text x="48.1" y="63.8">Sub.Product</text>
<text x="75.3" y="63.8">Part</text>
<text x="91.6" y="63.8">Description</text>
<text x="111.4" y="61.8">Torque</text>
<text x="112.7" y="65.8">(Nm)</text>
<text x="126.8" y="63.7">Control Type</text>
<text x="147.7" y="61.8">Electrical</text>
<text x="149.9" y="65.8">Input</text>
<text x="163" y="61.8">Rotating</text>
<text x="164.7" y="65.8">Angle</text>
<text x="176.3" y="65.8">Protection</text>
<text x="178.8" y="61.8">Motor</text>
<text x="192.2" y="63.8">Brand</text>
<text x="205.7" y="65.8">(Pcs)</text>
<text x="206.5" y="61.8">Qty</text>
<text x="12.1" y="72.8">AC‐01.02</text>
<text x="33" y="72.4">رپمد</text>
<text x="33" y="77.8">رپمد</text>
<text x="50" y="72.4">تردق لاقتان</text>
<text x="50" y="77.8">تردق لاقتان</text>
<text x="75.4" y="72.4">روتوم</text>
<text x="75.4" y="77.8">روتوم</text>
<text x="93.7" y="72.4">روتوم رپمد</text>
<text x="93.7" y="77.8">روتوم رپمد</text>
<text x="150.6" y="72.8">24V</text>
<text x="165.9" y="72.8">90°</text>
<text x="182.1" y="72.8">‐</text>
<text x="12.1" y="78.1">AC‐03.04</text>
<text x="150.6" y="78.1">24V</text>
<text x="165.9" y="78.1">90°</text>
<text x="182.1" y="78.1">‐</text>
</g>
<g font-size="2.6">
<text x="238.6" y="59.2">هرامش</text>
<text x="236.8" y="63.4">تساوخرد</text>
<text x="216.7" y="67.4">يدوجوم</text>
<text x="225.3" y="67.4">يتساوخرد</text>
<text x="238.6" y="67.6">ديرخ</text>
<text x="6.5" y="72.6">1</text>
<text x="114.4" y="72.6">32</text>
<text x="129.4" y="72.5">0‐10 VDC</text>
<text x="129.4" y="77.9">0‐10 VDC</text>
<text x="207.1" y="72.6">12</text>
<text x="6.5" y="78">2</text>
<text x="114.4" y="78">32</text>
<text x="207.1" y="78">18</text>
<text x="7.5" y="99.7">Prepared By :</text>
<text x="39.3" y="99.7">Checked By :</text>
<text x="71.5" y="99.7">Approved By :</text>
<text x="115.1" y="99.8">Management :</text>
<text x="9.2" y="103">A.Jokar</text>
<text x="39.9" y="103">A.Jokar</text>
<text x="13" y="111.3">Procurement</text>
<text x="52.3" y="111.3">Q.C.</text>
<text x="80.6" y="111.3">Warehouse</text>
<text x="116.9" y="111.3">Engineering</text>
<text x="153.5" y="111.3">Production</text>
<text x="191.1" y="111.3">Financial Dep't</text>
<text x="231.6" y="111.3">Planning Dep't</text>
</g>
<g font-size="2.3">
<text x="191" y="72.2">هدش يراديرخ</text>
<text x="191" y="77.6">هدش يراديرخ</text>
</g>
</svg>
